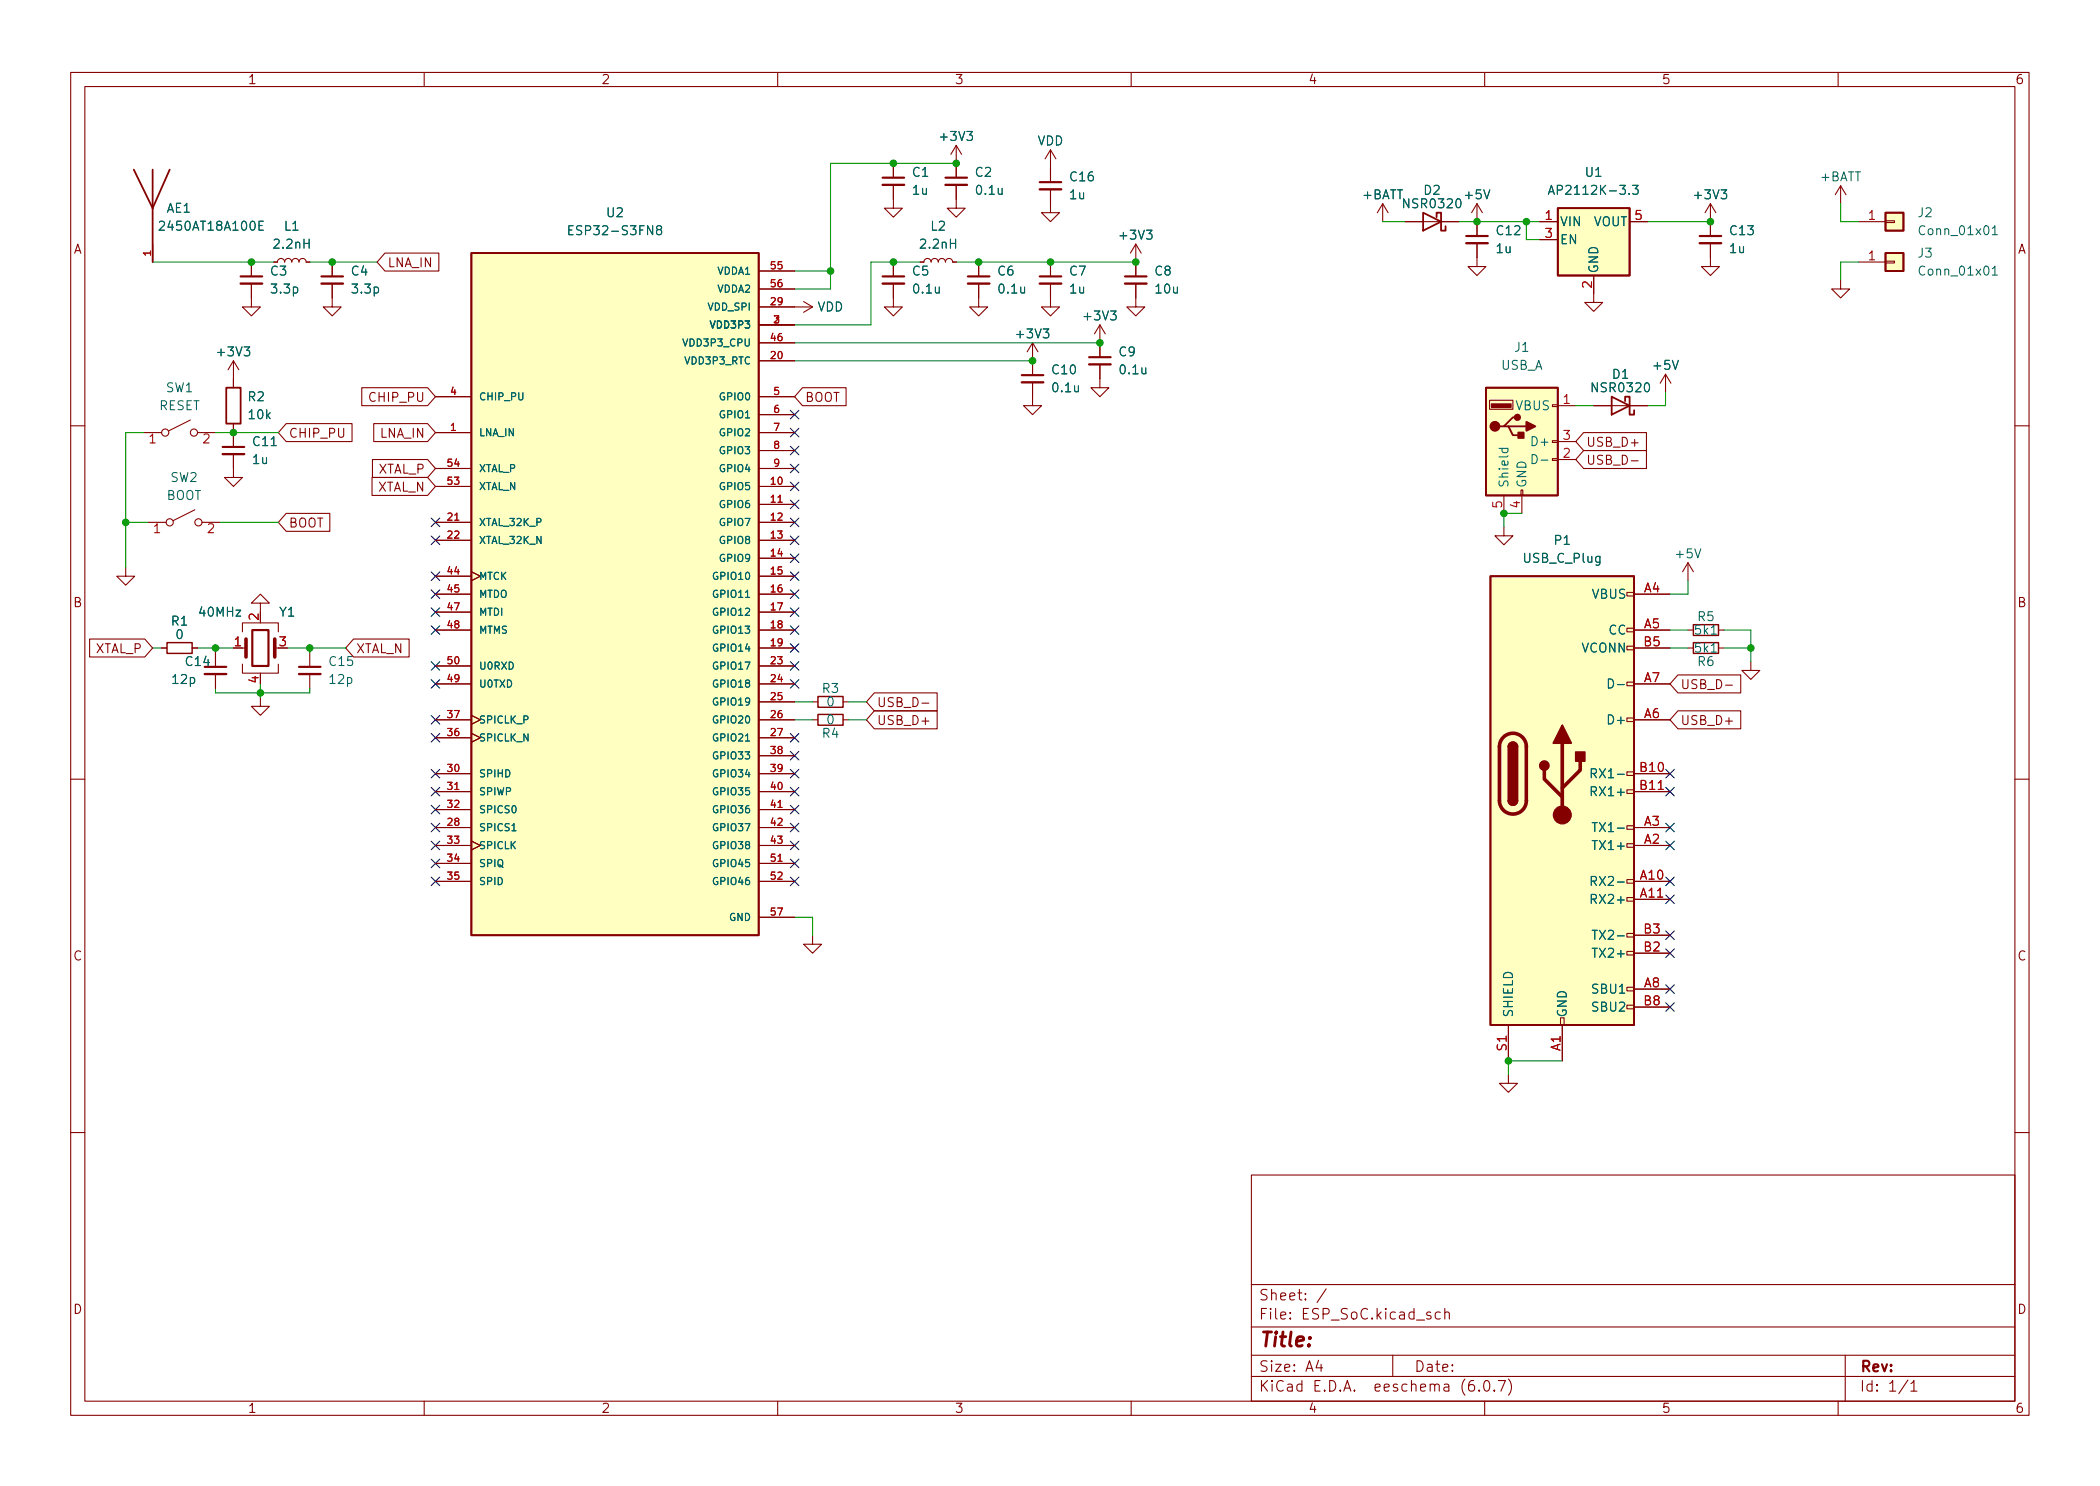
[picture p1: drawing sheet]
<svg xmlns="http://www.w3.org/2000/svg" width="297mm" height="210mm" viewBox="0 0 297 210" stroke-linecap="round" stroke-linejoin="round" font-family="sans-serif">
<g fill="none" stroke="#840000" stroke-width=".15">
<path d="M10 10.2h277v190.1h-277zM12 12.2h273v186.1h-273zM60 10.2v2M110 10.2v2M160 10.2v2M210 10.2v2M260 10.2v2M21.6 34.5v2.6M35.6 37.1v2M39.2 37.1a.51 .51 0 0 1 .6-.5 .51 .51 0 0 1 .5 .5 .51 .51 0 0 1 .5-.5 .51 .51 0 0 1 .5 .5 .51 .51 0 0 1 .5-.5 .51 .51 0 0 1 .5 .5 .51 .51 0 0 1 .5-.5 .51 .51 0 0 1 .5 .5h.5M47 37.1v2M54.5 35.8h7.6v2.5h-7.6l-1.2-1.2z"/>
<path d="M107.3 38.3h5.1M126.4 26.2v3.3h1.2l-1.2 1.2-1.3-1.2h1.3M126.4 23.1v2M126.4 37.1v2M130.7 37.1a.51 .51 0 0 1 .5-.5 .51 .51 0 0 1 .5 .5 .51 .51 0 0 1 .5-.5 .51 .51 0 0 1 .5 .5 .51 .51 0 0 1 .5-.5 .51 .51 0 0 1 .5 .5 .51 .51 0 0 1 .5-.5 .51 .51 0 0 1 .5 .5h.6M135.3 26.2v3.3h1.2l-1.2 1.2-1.3-1.2h1.3M135.3 20.6v4.5M135.3 20.6l-.8 1.2M135.3 20.6l.7 1.2M138.4 37.1v2M148.6 26.8v3.3h1.3l-1.3 1.3-1.3-1.3h1.3M148.6 21.2l-.8 1.3"/>
<path d="M148.6 21.2v4.6M148.6 37.1v2M148.6 21.2l.8 1.3M160.7 34.5l-.8 1.3M160.7 34.5v4.6M160.7 34.5l.7 1.3M195.6 28.8l-.8 1.3M195.6 28.8v2.6M195.6 28.8l.7 1.3M198.8 31.4h7.6M208.9 34.4v3.3h1.3l-1.3 1.3-1.3-1.3h1.3M208.9 28.8l-.7 1.3"/>
<path d="M208.9 28.8v4.6M208.9 28.8l.8 1.3M217.8 31.4h2.5M217.8 33.9h2.5M225.4 39v3.8h1.3l-1.3 1.3-1.2-1.3h1.2M230.5 31.4h2.5M241.9 34.4v3.3h1.3l-1.3 1.3-1.2-1.3h1.2M241.9 28.8l-.7 1.3M241.9 28.8v4.6M241.9 28.8l.8 1.3M260.3 39.6v1.3h1.3l-1.3 1.3-1.2-1.3h1.2M260.3 26.3l-.7 1.3"/>
<path d="M260.3 26.3v2.5M260.3 26.3l.8 1.3M262.9 31.4h3.8M262.9 37.1h3.8M266.7 37h1.3v.2h-1.3zM266.7 31.2h1.3v.3h-1.3zM26.9 59.4l-3 1.6M33 51v3.9M33 59.9v3.3M33 51l-.7 1.3M33 51l.8 1.3M35.6 40.1v3.3h1.2l-1.2 1.3-1.3-1.3h1.3"/>
<path d="M40.5 59.9h9.3v2.6h-9.3l-1.1-1.3zM47 40.1v3.3h1.3l-1.3 1.3-1.3-1.3h1.3M51.2 54.9h9.3l1.1 1.2-1.1 1.3h-9.3zM52.9 59.9h7.6l1.1 1.3-1.1 1.3h-7.6zM61.6 56.1h5.1M107.3 43.4h7.6M107.3 46h5.1M107.3 51h5.1M107.3 56.1h5.1M107.3 48.5h5.1M107.3 40.9h5.1M107.3 58.7h5.1"/>
<path d="M113.5 54.9h6.2v2.5h-6.2l-1.1-1.3zM113.7 42.7l1.2 .7M114.9 43.4l-1.2 .8M126.4 40.1v3.3h1.2l-1.2 1.3-1.3-1.3h1.3M138.4 40.1v3.3h1.3l-1.3 1.3-1.2-1.3h1.2M146 54.1v3.3h1.3l-1.3 1.3-1.2-1.3h1.2M146 48.5v4.6M146 48.5l-.7 1.3M146 48.5l.8 1.3M148.6 40.1v3.3h1.3l-1.3 1.3-1.3-1.3h1.3M155.6 51.6v3.3h1.2l-1.2 1.2-1.3-1.2h1.3M155.6 46l-.8 1.2"/>
<path d="M155.6 46v4.5M155.6 46l.7 1.2M160.7 40.1v3.3h1.2l-1.2 1.3-1.3-1.3h1.3M210.7 56.6h3.3v1.3h-3.3zM219.6 57.3h.7v.2h-.7zM220.3 57.4h2.6M225.4 57.4h7.6M235.6 53l-.8 1.2M235.6 53v2.5M235.6 53l.7 1.2M10 60.2h2M20.3 61.2h2.6"/>
<path d="M21 73.9h2.5M27.6 72.1l-3.1 1.6M27.9 61.2h2.6M28.6 73.9h2.5M33 64.3v3.3h1.3l-1.3 1.2-1.3-1.2h1.3M40.5 72.6h6.2v2.6h-6.2l-1.1-1.3zM52.6 67.6h7.9l1.1 1.2-1.1 1.3h-7.9zM52.7 65h7.8l1.1 1.3-1.1 1.3h-7.8zM61.6 73.9h5.1M61.6 61.2h5.1M61.6 68.8h5.1M61.6 76.4h5.1"/>
<path d="M61.6 66.3h5.1M107.3 73.9h5.1M107.3 61.2h5.1M107.3 68.8h5.1M107.3 71.4h5.1M107.3 76.4h5.1M107.3 79h5.1M107.3 66.3h5.1M107.3 63.7h5.1M212.7 74.5v1.3h1.3l-1.3 1.3-1.2-1.3h1.2M212.7 70.1v2.5M215.1 69.3h.3v.8h-.3z"/>
<path d="M215.3 70.1v2.5M219.6 64.9h.7v.2h-.7zM219.6 62.4h.7v.2h-.7zM220.3 65h2.6M220.3 62.5h2.6M224 61.2h8.9v2.5h-8.9l-1.1-1.2zM224 63.7h8.9v2.6h-8.9l-1.1-1.3zM230.7 65.2h1M238.8 79.6l-.8 1.3M238.8 79.6v2.6M238.8 79.6l.7 1.3M285 60.2h2"/>
<path d="M12.7 90.4h7.8l1.1 1.3-1.1 1.3h-7.8zM17.8 80.3v1.2h1.2l-1.2 1.3-1.3-1.3h1.3M22.9 91.7h.7M27.2 91.7h.7M30.5 92.3v2.1M30.5 95.4v2M34.3 94v1.2h5.1v-1.2M34.3 89.4v-1.3h5.1v1.3M34.3 91.7h.5M36.8 85.3h1.3l-1.3-1.2-1.2 1.2h1.2v1.3M36.8 98.7v1.2h1.3l-1.3 1.3-1.2-1.3h1.2M38.9 91.7h.5"/>
<path d="M43.8 92.3v2.1M43.8 95.4v2M50 90.4h7.9v2.6h-7.9l-1.1-1.3zM61.6 84.1h5.1M61.6 89.1h5.1M61.6 96.8h5.1M61.6 81.5h5.1M61.6 86.6h5.1M61.6 94.2h5.1M66.7 80.9l1.2 .6-1.2 .7M107.3 99.3h5.1M107.3 91.7h5.1"/>
<path d="M107.3 84.1h5.1M107.3 89.1h5.1M107.3 96.8h5.1M107.3 81.5h5.1M107.3 86.6h5.1M107.3 94.2h5.1M114.9 99.3h.8M119.3 99.3h.7M123.7 98h8.9v2.6h-8.9l-1.1-1.3zM130.4 99.5h1M230.1 96.5h1v.5h-1zM230.1 91.4h1v.5h-1z"/>
<path d="M230.1 88.9h1v.5h-1zM230.1 83.8h1v.5h-1zM231.1 91.7h5.1M231.1 84.1h5.1M231.1 89.1h5.1M231.1 96.8h5.1M237.3 95.5h8.9v2.5h-8.9l-1.1-1.2zM238.8 91.7h.7M238.8 89.1h.7M243.1 91.7h.7M243.1 89.1h.7M244.1 96.9h.9"/>
<path d="M247.6 93.6v1.3h1.3l-1.3 1.2-1.2-1.2h1.2M10 110.2h2M61.6 101.8h5.1M61.6 119.6h5.1M61.6 117.1h5.1M61.6 109.5h5.1M61.6 112h5.1M61.6 104.4h5.1M61.6 114.5h5.1M66.7 119l1.2 .6-1.2 .7M66.7 103.8l1.2 .6-1.2 .6M66.7 101.2l1.2 .6-1.2 .7"/>
<path d="M107.3 101.8h5.1M107.3 119.6h5.1M107.3 117.1h5.1M107.3 109.5h5.1M107.3 112h5.1M107.3 104.4h5.1M107.3 114.5h5.1M107.3 106.9h5.1M114.9 101.8h.8M119.3 101.8h.7M123.7 100.6h8.9v2.5h-8.9l-1.1-1.3zM230.1 119.4h1v.5h-1z"/>
<path d="M230.1 116.8h1v.5h-1zM230.1 111.8h1v.5h-1zM230.1 109.2h1v.5h-1zM230.1 101.6h1v.5h-1zM231.1 101.8h5.1M231.1 119.6h5.1M231.1 117.1h5.1M231.1 109.5h5.1M231.1 112h5.1M237.3 100.6h8.9v2.5h-8.9l-1.1-1.3zM285 110.2h2M61.6 124.7h5.1"/>
<path d="M61.6 122.2h5.1M107.3 124.7h5.1M107.3 122.2h5.1M107.3 129.8h5.1M114.9 132.3v1.3h1.3l-1.3 1.3-1.2-1.3h1.2M230.1 139.7h1v.5h-1zM230.1 134.6h1v.5h-1zM230.1 132.1h1v.5h-1zM230.1 127h1v.5h-1zM230.1 124.5h1v.5h-1zM231.1 124.7h5.1M231.1 127.2h5.1"/>
<path d="M231.1 139.9h5.1M231.1 134.9h5.1M231.1 132.3h5.1M213.4 152v1.3h1.2l-1.2 1.3-1.3-1.3h1.3M213.4 145v5.1M220.7 144h.5v1h-.5zM221 145v5.1M230.1 142.2h1v.5h-1zM231.1 142.5h5.1M10 160.2h2M177 166.3h108v32h-108zM285 160.2h2"/>
<path d="M60 198.3v2M110 198.3v2M160 198.3v2M177 194.8h108M177 191.8h108M177 187.8h108M177 181.8h108M186.5 192.5l-.4 1h1M186.9 193v1M187.6 182.4l-1.3 1.9M197 191.8v3M202.4 185.7l-.4-.1-.2 .2 .1 .3 .5 .1v.1v.3h-.2h-.4"/>
<path d="M203.7 185.7l-.4-.1-.3 .3v.4l.1 .3h.2h.4M204.4 185.8a.37 .37 0 0 1 .6 0v.8M204.4 185.1v1.5M208.4 195.3a.59 .59 0 0 0-.7 .7v.5l.2 .3h.4l.2-.1 .1-.5-.2-.2-.4-.1-.3 .3M209.2 196.7l.1 .1h-.1h-.1l.1-.1v.1M210 198.3v2M210.1 195.4a.36 .36 0 0 1 .5 .2 .77 .77 0 0 1-.4 1.2 1 1 0 0 1-.1-1.4zM211.4 196.7v.1h-.1l.1-.1v.1M211.9 195.3h1l-.6 1.5M213.4 195.1a1.72 1.72 0 0 1 0 2.3M260 198.3v2M261 191.8v6.5"/>
<path d="M269.9 195.3l-1.3 1.9M270.3 195.8l.4-.5v1.5M270.3 196.8h.9"/>
<circle cx="23.4" cy="61.2" r=".51"/>
<circle cx="24" cy="73.9" r=".51"/>
<circle cx="27.4" cy="61.2" r=".51"/>
<circle cx="28.1" cy="73.9" r=".51"/>
</g>
<g fill="none" stroke="#840000" stroke-width=".33">
<path d="M124.8 26.2h3.1M133.7 26.2h3.1M147.1 26.8h3M207.4 34.4h3M240.4 34.4h3.1M34 40.1h3.1M45.5 40.1h3M124.8 40.1h3.1M136.9 40.1h3.1M144.5 54.1h3.1M147.1 40.1h3M154.1 51.6h3"/>
<path d="M159.1 40.1h3.1M31.5 64.3h3M29 95.4h3M42.3 95.4h3"/>
</g>
<g fill="none" stroke="#840000" stroke-width=".3">
<path d="M34 39.1h3.1M45.5 39.1h3M124.8 25.1h3.1M124.8 39.1h3.1M133.7 25.1h3.1M136.9 39.1h3.1M147.1 25.8h3M147.1 39.1h3M159.1 39.1h3.1M207.4 33.4h3M240.4 33.4h3.1M144.5 53.1h3.1"/>
<path d="M154.1 50.5h3M31.5 63.2h3M29 94.4h3M35.7 89.1h2.3v5.1h-2.3zM42.3 94.4h3"/>
</g>
<g fill="none" stroke="#840000" stroke-width=".25">
<path d="M18.9 24l2.7 5.5 2.4-5.5M21.6 24v13.1M66.7 35.8h40.6v96.5h-40.6zM201.3 30.1l2.5 1.3-2.5 1.2zM203.2 30.7v-.6h.6v2.5h.7v-.6M220.3 29.5h10.2v9.5h-10.2zM266.7 35.8h2.5v2.5h-2.5zM266.7 30.1h2.5v2.5h-2.5zM32 54.9h2v5h-2zM210.2 54.9h10.1v15.2h-10.1zM214.6 59h-.6l-1.3 1.3h-.6M228 56.1l2.5 1.3-2.5 1.3z"/>
<path d="M229.9 56.8v-.7h.6v2.6h.6v-.7M212.7 60.3h.7l.6 1.3h1.3M213.4 60.3h2.5M210.8 81.5h20.3v63.5h-20.3zM213.4 113.3a.64 .64 0 0 0 .6 .6 .64 .64 0 0 0 .6-.6M213.4 105.7a.64 .64 0 0 1 .6-.7 .64 .64 0 0 1 .6 .7"/>
</g>
<path d="M23.6 90.9h3.6v1.6h-3.6zM115.7 98.5h3.6v1.6h-3.6zM239.5 88.4h3.6v1.5h-3.6zM239.5 90.9h3.6v1.6h-3.6zM115.7 101.1h3.6v1.5h-3.6z" fill="none" stroke="#840000" stroke-width=".2"/>
<path d="M34.8 90.4v2.6M38.9 90.4v2.6M212.1 113.3a1.91 1.91 0 0 0 1.9 1.9 1.91 1.91 0 0 0 1.9-1.9M212.1 113.3v-7.6a1.91 1.91 0 0 1 1.9-1.9 1.91 1.91 0 0 1 1.9 1.9v7.6M218.4 109v1.2l2.6 2.6M221 105.2v10.1M223.5 107.7v1.3l-2.5 2.5" fill="none" stroke="#840000" stroke-width=".51"/>
<g fill="#ffffc2" stroke="#ffffc2" stroke-width=".14">
<path d="M220.3 29.5h10.2v9.5h-10.2z"/>
<path d="M266.7 35.8h2.5v2.5h-2.5z"/>
<path d="M266.7 30.1h2.5v2.5h-2.5z"/>
<path d="M210.2 54.9h10.1v15.2h-10.1z"/>
<path d="M210.8 81.5h20.3v63.5h-20.3z"/>
<path d="M66.7 35.8h40.6v96.5h-40.6z"/>
</g>
<g fill="none" stroke="#006464" stroke-width=".15">
<path d="M22.5 31.4l.2-.1h.3l.2 .1 .1 .3-.1 .1-.7 .8h.8M36.6 31.9h.5M37.2 31.3h-.6v1.3h.6M80.5 32.5h.4M81.1 31.9h-.6v1.3h.6M93.1 32.5l-.2-.3v-.1l.2-.2 .4 .1 .1 .2-.1 .2-.5 .1-.1 .2v.3l.2 .2h.2l.3-.2-.1-.4-.2-.1M219 27.5l.4-1.3 .5 1.3M219.1 27.1h.6M230.9 26.2h.8l-.4 .5 .4 .1v.6l-.2 .1h-.4l-.2-.1M281.8 38l.4-.3v1.2M281.8 32.3l.4-.4v1.3M281.8 38.9h.7"/>
<path d="M281.8 33.2h.7M212 63.4h1.3M212.5 63.4v.4l.2 .2h.4l.1-.1v-.5M216.7 64.3a.64 .64 0 0 1 .7 .7 .64 .64 0 0 1-.7 .6zM218 65.1h1M227.5 96.1a.64 .64 0 0 1 .7 .6 .64 .64 0 0 1-.7 .6zM72.4 117.5h.6M225.1 109.4h.6l.1-.2v-.3l-.2-.1h-.5v1.2M225.1 112l.6-.1 .1-.2v-.3l-.2-.1h-.5v1.3M225.2 118.9h.7M225.2 116.4h.7M225.4 109.4l.4 .6"/>
<path d="M225.6 116.4v1.3M225.1 124.7l.6-.1 .1-.2v-.3l-.2-.1h-.5v1.3M225.1 127.2h.6l.1-.2v-.3l-.2-.1h-.5v1.2M225.2 134.2h.7M225.2 131.6h.7M225.4 124.7l.4 .6M225.6 131.6v1.3"/>
</g>
<g fill="#840000" stroke="#840000" stroke-width=".25">
<path d="M215.9 59.7l1.3 .6-1.3 .7z"/>
<path d="M214.8 61.2h.7v.8h-.7z"/>
<path d="M213.4 113.3h1.2a.64 .64 0 0 1-.6 .6 .64 .64 0 0 1-.6-.6z"/>
<path d="M213.4 105.7h1.2v7.6h-1.2z"/>
<path d="M213.5 105.2a.64 .64 0 0 1 .7-.1 .64 .64 0 0 1 .4 .6h-1.2z"/>
<path d="M221 102.6l1.2 2.6h-2.5z"/>
<path d="M222.9 106.4h1.3v1.3h-1.3z"/>
<circle cx="211.5" cy="60.3" r=".63"/>
<circle cx="214.6" cy="59" r=".38"/>
<circle cx="218.4" cy="108.3" r=".63"/>
</g>
<g fill="#840000" stroke="#840000" stroke-width=".15">
<path d="M210.9 57.1h2.8v.6h-2.8z"/>
<circle cx="221" cy="115.3" r="1.27"/>
</g>
<g fill="none" stroke="#009600" stroke-width=".15">
<path d="M21.6 37.1h17.1M43.8 37.1h9.5M112.4 38.3h5.1M130.2 37.1h-7v8.9h-10.8M135.3 23.1h-17.8v17.8h-5.1M135.3 37.1h25.4M195.6 31.4h3.2M206.4 31.4h11.4M215.9 31.4v2.5h1.9M233 31.4h8.9M260.3 28.8v2.6h2.6M262.9 37.1h-2.6v2.5"/>
<path d="M112.4 48.5h43.2M112.4 51h33.6M222.9 57.4h2.5M235.6 55.5v1.9h-2.6M17.8 73.9h3.2M20.3 61.2h-2.5v19.1M30.5 61.2h8.9M31.1 73.9h8.3M215.3 72.6h-2.6v1.9M21.6 91.7h1.3M27.9 91.7h5.1M30.5 91.7v.6"/>
<path d="M30.5 97.4v.6h13.3v-.6M36.8 96.8v1.9M40.6 91.7h8.3M43.8 91.7v.6M112.4 99.3h2.5M120 99.3h2.6M236.2 89.1h2.6M236.2 91.7h2.6M238.8 82.2v1.9h-2.6M243.8 89.1h3.8v4.5M243.8 91.7h3.8M112.4 101.8h2.5"/>
<path d="M120 101.8h2.6M112.4 129.8h2.5v2.5M221 150.1h-7.6v1.9"/>
</g>
<g fill="none" stroke="#000084" stroke-width=".15">
<path d="M111.8 58.1l1.2 1.2M113 58.1l-1.2 1.2M61 75.8l1.2 1.3M61 73.3l1.2 1.2M62.2 75.8l-1.2 1.3M62.2 73.3l-1.2 1.2M111.8 78.4l1.2 1.2M111.8 68.2l1.2 1.2M111.8 63.1l1.2 1.3M111.8 70.8l1.2 1.2M111.8 65.7l1.2 1.2M111.8 60.6l1.2 1.2"/>
<path d="M111.8 75.8l1.2 1.3M111.8 73.3l1.2 1.2M113 78.4l-1.2 1.2M113 68.2l-1.2 1.2M113 63.1l-1.2 1.3M113 70.8l-1.2 1.2M113 65.7l-1.2 1.2M113 60.6l-1.2 1.2M113 75.8l-1.2 1.3M113 73.3l-1.2 1.2M61 93.6l1.2 1.2M61 83.5l1.2 1.2"/>
<path d="M61 80.9l1.2 1.2M61 88.5l1.2 1.3M61 86l1.2 1.2M61 96.2l1.2 1.2M62.2 93.6l-1.2 1.2M62.2 83.5l-1.2 1.2M62.2 80.9l-1.2 1.2M62.2 88.5l-1.2 1.3M62.2 86l-1.2 1.2M62.2 96.2l-1.2 1.2M111.8 80.9l1.2 1.2M111.8 86l1.2 1.2"/>
<path d="M111.8 83.5l1.2 1.2M111.8 88.5l1.2 1.3M111.8 93.6l1.2 1.2M111.8 96.2l1.2 1.2M111.8 91.1l1.2 1.2M113 80.9l-1.2 1.2M113 86l-1.2 1.2M113 83.5l-1.2 1.2M113 88.5l-1.2 1.3M113 93.6l-1.2 1.2M113 96.2l-1.2 1.2M113 91.1l-1.2 1.2"/>
<path d="M61 111.4l1.2 1.2M61 103.8l1.2 1.2M61 113.9l1.2 1.3M61 119l1.2 1.2M61 108.9l1.2 1.2M61 116.5l1.2 1.2M61 101.2l1.2 1.3M62.2 119l-1.2 1.2M62.2 113.9l-1.2 1.3M62.2 111.4l-1.2 1.2M62.2 103.8l-1.2 1.2M62.2 108.9l-1.2 1.2"/>
<path d="M62.2 116.5l-1.2 1.2M62.2 101.2l-1.2 1.3M111.8 108.9l1.2 1.2M111.8 116.5l1.2 1.2M111.8 113.9l1.2 1.3M111.8 119l1.2 1.2M111.8 111.4l1.2 1.2M111.8 106.3l1.2 1.2M111.8 103.8l1.2 1.2M113 108.9l-1.2 1.2M113 116.5l-1.2 1.2M113 113.9l-1.2 1.3"/>
<path d="M113 119l-1.2 1.2M113 111.4l-1.2 1.2M113 106.3l-1.2 1.2M113 103.8l-1.2 1.2M235.6 108.9l1.2 1.2M235.6 119l1.2 1.2M235.6 116.5l1.2 1.2M235.6 111.4l1.2 1.2M236.8 108.9l-1.2 1.2M236.8 119l-1.2 1.2M236.8 116.5l-1.2 1.2M236.8 111.4l-1.2 1.2"/>
<path d="M61 121.6l1.2 1.2M61 124.1l1.2 1.2M62.2 121.6l-1.2 1.2M62.2 124.1l-1.2 1.2M111.8 121.6l1.2 1.2M111.8 124.1l1.2 1.2M113 121.6l-1.2 1.2M113 124.1l-1.2 1.2M235.6 131.7l1.2 1.2M235.6 124.1l1.2 1.2M235.6 126.6l1.2 1.3M235.6 139.3l1.2 1.3"/>
<path d="M235.6 134.3l1.2 1.2M236.8 131.7l-1.2 1.2M236.8 124.1l-1.2 1.2M236.8 126.6l-1.2 1.3M236.8 139.3l-1.2 1.3M236.8 134.3l-1.2 1.2M235.6 141.9l1.2 1.2M236.8 141.9l-1.2 1.2"/>
</g>
<g fill="#009600" stroke="#009600" stroke-width=".15">
<circle cx="126.4" cy="37.1" r=".46"/>
<circle cx="117.5" cy="38.3" r=".46"/>
<circle cx="126.4" cy="23.1" r=".46"/>
<circle cx="146" cy="51" r=".46"/>
<circle cx="155.6" cy="48.5" r=".46"/>
<circle cx="17.8" cy="73.9" r=".46"/>
<circle cx="30.5" cy="91.7" r=".46"/>
<circle cx="36.8" cy="98" r=".46"/>
<circle cx="33" cy="61.2" r=".46"/>
<circle cx="213.4" cy="150.1" r=".46"/>
<circle cx="247.6" cy="91.7" r=".46"/>
<circle cx="47" cy="37.1" r=".46"/>
<circle cx="35.6" cy="37.1" r=".46"/>
<circle cx="43.8" cy="91.7" r=".46"/>
<circle cx="148.6" cy="37.1" r=".46"/>
<circle cx="138.4" cy="37.1" r=".46"/>
<circle cx="135.3" cy="23.1" r=".46"/>
<circle cx="208.9" cy="31.4" r=".46"/>
<circle cx="160.7" cy="37.1" r=".46"/>
<circle cx="241.9" cy="31.4" r=".46"/>
<circle cx="215.9" cy="31.4" r=".46"/>
<circle cx="212.7" cy="72.6" r=".46"/>
</g>
<text font-size="2.8" fill="#840000" x="178" y="190.6">Title:</text>
<g font-size="2.1" fill="#840000">
<text x="178" y="184">Sheet: /</text>
<text x="178" y="186.7">File: ESP_SoC.kicad_sch</text>
<text x="178" y="196.9">KiCad E.D.A. eeschema (6.0.7)</text>
<text x="178" y="194.1">Size: A4</text>
<text x="200" y="194.1">Date:</text>
<text x="263" y="194.1">Rev:</text>
<text x="263" y="196.9">Id: 1/1</text>
</g>
<g font-size="1.8" fill="#840000">
<text x="35" y="11.9">1</text>
<text x="85" y="11.9">2</text>
<text x="135" y="11.9">3</text>
<text x="185" y="11.9">4</text>
<text x="235" y="11.9">5</text>
<text x="285" y="11.9">6</text>
<text x="10.3" y="35.9">A</text>
<text x="285.3" y="35.9">A</text>
<text x="38.3" y="39">C3</text>
<text x="54.8" y="37.8">LNA_IN</text>
<text x="129.1" y="39">C5</text>
<text x="52.5" y="56.9">CHIP_PU</text>
<text x="113.8" y="56.9">BOOT</text>
<text x="40.8" y="61.9">CHIP_PU</text>
<text x="53.8" y="61.9">LNA_IN</text>
<text x="224.3" y="63.2">USB_D+</text>
<text x="224.3" y="65.7">USB_D-</text>
<text x="53.3" y="69.6">XTAL_N</text>
<text x="53.4" y="67">XTAL_P</text>
<text x="40.8" y="74.6">BOOT</text>
<text x="10.3" y="85.9">B</text>
<text x="285.3" y="85.9">B</text>
<text x="13.4" y="92.4">XTAL_P</text>
<text x="50.3" y="92.4">XTAL_N</text>
<text x="124" y="100">USB_D-</text>
<text x="237.6" y="97.5">USB_D-</text>
<text x="124" y="102.6">USB_D+</text>
<text x="237.6" y="102.6">USB_D+</text>
<text x="10.3" y="135.9">C</text>
<text x="285.3" y="135.9">C</text>
<text x="10.3" y="185.9">D</text>
<text x="285.3" y="185.9">D</text>
<text x="35" y="199.9">1</text>
<text x="85" y="199.9">2</text>
<text x="135" y="199.9">3</text>
<text x="185" y="199.9">4</text>
<text x="235" y="199.9">5</text>
<text x="285" y="199.9">6</text>
</g>
<g font-size="1.8" fill="#006464">
<text x="133.2" y="19.9">+3V3</text>
<text x="146.7" y="20.6">VDD</text>
<text x="129.1" y="25">C1</text>
<text x="129.1" y="27.6">1u</text>
<text x="138" y="25">C2</text>
<text x="138.2" y="27.6">0.1u</text>
<text x="151.4" y="28.2">1u</text>
<text x="151.4" y="25.6">C16</text>
<text x="192.7" y="28.2">+BATT</text>
<text x="198.7" y="29.5">NSR0320</text>
<text x="201.4" y="27.6">D2</text>
<text x="207.3" y="28.2">+5V</text>
<text x="220.1" y="27.6">AP2112K-3.3</text>
<text x="224.3" y="25">U1</text>
<text x="239.8" y="28.2">+3V3</text>
<text x="257.5" y="25.6">+BATT</text>
<text x="23.1" y="32.6">2450AT18A100E</text>
<text x="23.6" y="30.1">AE1</text>
<text x="38.9" y="35.2">2.2nH</text>
<text x="40.2" y="32.6">L1</text>
<text x="81.2" y="33.3">ESP32-S3FN8</text>
<text x="85.9" y="30.7">U2</text>
<text x="130.3" y="35.2">2.2nH</text>
<text x="131.7" y="32.6">L2</text>
<text x="158.6" y="33.9">+3V3</text>
<text x="211.7" y="35.8">1u</text>
<text x="211.8" y="33.3">C12</text>
<text x="220.6" y="32">VIN</text>
<text x="220.6" y="34.5">EN</text>
<text x="225.3" y="32">VOUT</text>
<text x="244.7" y="35.8">1u</text>
<text x="244.8" y="33.3">C13</text>
<text x="271.3" y="30.7">J2</text>
<text x="271.8" y="33.3">Conn_01x01</text>
<text x="38.5" y="41.5">3.3p</text>
<text x="49.7" y="39">C4</text>
<text x="49.9" y="41.5">3.3p</text>
<text x="129.3" y="41.5">0.1u</text>
<text x="141.2" y="39">C6</text>
<text x="141.4" y="41.5">0.1u</text>
<text x="151.3" y="39">C7</text>
<text x="151.4" y="41.5">1u</text>
<text x="163.4" y="39">C8</text>
<text x="163.5" y="41.5">10u</text>
<text x="226.1" y="38.7" transform="rotate(-90 226.1 38.7)">GND</text>
<text x="271.3" y="36.4">J3</text>
<text x="271.8" y="39">Conn_01x01</text>
<text x="115.6" y="44.1">VDD</text>
<text x="144" y="47.9">+3V3</text>
<text x="153.5" y="45.3">+3V3</text>
<text x="30.9" y="50.4">+3V3</text>
<text x="148.9" y="53">C10</text>
<text x="158.3" y="50.4">C9</text>
<text x="158.5" y="53">0.1u</text>
<text x="212.3" y="52.3">USB_A</text>
<text x="214.3" y="49.8">J1</text>
<text x="228.1" y="53.6">D1</text>
<text x="234" y="52.3">+5V</text>
<text x="22.5" y="58">RESET</text>
<text x="23.5" y="55.5">SW1</text>
<text x="35.1" y="56.8">R2</text>
<text x="35.3" y="59.3">10k</text>
<text x="149" y="55.5">0.1u</text>
<text x="214.4" y="58">VBUS</text>
<text x="225.4" y="55.5">NSR0320</text>
<text x="35.8" y="65.7">1u</text>
<text x="35.9" y="63.1">C11</text>
<text x="217" y="63.1">D+</text>
<text x="23.5" y="70.7">BOOT</text>
<text x="24.1" y="68.2">SW2</text>
<text x="213.4" y="69.1" transform="rotate(-90 213.4 69.1)">Shield</text>
<text x="215.9" y="69.1" transform="rotate(-90 215.9 69.1)">GND</text>
<text x="219.9" y="77.1">P1</text>
<text x="215.6" y="79.6">USB_C_Plug</text>
<text x="237.2" y="79">+5V</text>
<text x="24.3" y="88.5">R1</text>
<text x="28.3" y="87.2">40MHz</text>
<text x="39.6" y="87.2">Y1</text>
<text x="225.2" y="84.7">VBUS</text>
<text x="227.6" y="89.8">CC</text>
<text x="239.8" y="89.8">5k1</text>
<text x="240.2" y="87.9">R5</text>
<text x="24.9" y="90.4">0</text>
<text x="26.3" y="94.2">C14</text>
<text x="46.7" y="94.2">C15</text>
<text x="223.7" y="92.3">VCONN</text>
<text x="239.8" y="92.3">5k1</text>
<text x="240.2" y="94.2">R6</text>
<text x="24.5" y="96.8">12p</text>
<text x="46.7" y="96.8">12p</text>
<text x="116.3" y="98">R3</text>
<text x="117" y="99.9">0</text>
<text x="228.3" y="97.4">D-</text>
<text x="116.3" y="104.4">R4</text>
<text x="117" y="102.5">0</text>
<text x="227.8" y="102.5">D+</text>
<text x="225.7" y="112.6">RX1+</text>
<text x="226.1" y="110.1">RX1-</text>
<text x="226.3" y="117.7">TX1-</text>
<text x="225.8" y="120.3">TX1+</text>
<text x="226.1" y="125.3">RX2-</text>
<text x="225.7" y="127.9">RX2+</text>
<text x="225.8" y="135.5">TX2+</text>
<text x="226.3" y="133">TX2-</text>
<text x="225.4" y="140.6">SBU1</text>
<text x="225.4" y="143.1">SBU2</text>
<text x="214" y="144" transform="rotate(-90 214 144)">SHIELD</text>
<text x="221.6" y="144" transform="rotate(-90 221.6 144)">GND</text>
</g>
<g font-size="1.8" fill="#a90000">
<text x="218.6" y="31.1">1</text>
<text x="218.6" y="33.6">3</text>
<text x="231.3" y="31.1">5</text>
<text x="264.3" y="31.1">1</text>
<text x="225.2" y="40.7" transform="rotate(-90 225.2 40.7)">2</text>
<text x="264.3" y="36.8">1</text>
<text x="221.1" y="57.1">1</text>
<text x="21.1" y="62.7">1</text>
<text x="28.7" y="62.7">2</text>
<text x="221.1" y="64.8">2</text>
<text x="221.1" y="62.2">3</text>
<text x="212.5" y="71.9" transform="rotate(-90 212.5 71.9)">5</text>
<text x="215" y="71.9" transform="rotate(-90 215 71.9)">4</text>
<text x="21.7" y="75.4">1</text>
<text x="29.4" y="75.4">2</text>
<text x="232.5" y="83.8">A4</text>
<text x="36.6" y="87.7" transform="rotate(-90 36.6 87.7)">2</text>
<text x="232.5" y="88.9">A5</text>
<text x="33.2" y="91.4">1</text>
<text x="39.5" y="91.4">3</text>
<text x="232.5" y="91.4">B5</text>
<text x="36.6" y="96.6" transform="rotate(-90 36.6 96.6)">4</text>
<text x="232.5" y="101.6">A6</text>
<text x="232.5" y="96.5">A7</text>
<text x="232.1" y="109.2">B10</text>
<text x="232.1" y="111.8">B11</text>
<text x="232.5" y="119.4">A2</text>
<text x="232.5" y="116.8">A3</text>
<text x="232.1" y="124.5">A10</text>
<text x="232.1" y="127">A11</text>
<text x="232.5" y="134.6">B2</text>
<text x="232.5" y="132.1">B3</text>
<text x="232.5" y="139.7">A8</text>
<text x="232.5" y="142.2">B8</text>
<text x="213.1" y="148.6" transform="rotate(-90 213.1 148.6)">S1</text>
<text x="220.7" y="148.7" transform="rotate(-90 220.7 148.7)">A1</text>
</g>
<g font-size="1.4" fill="#a90000">
<text x="21.3" y="36.2" transform="rotate(-90 21.3 36.2)">1</text>
<text x="109.1" y="38.1">55</text>
<text x="109.1" y="40.6">56</text>
<text x="109.1" y="43.2">29</text>
<text x="109.5" y="45.7">2</text>
<text x="109.1" y="50.8">20</text>
<text x="109.1" y="48.3">46</text>
<text x="63.7" y="55.9">4</text>
<text x="109.5" y="55.9">5</text>
<text x="109.5" y="58.4">6</text>
<text x="63.7" y="61">1</text>
<text x="109.5" y="61">7</text>
<text x="109.5" y="63.5">8</text>
<text x="63.3" y="68.6">53</text>
<text x="63.3" y="66">54</text>
<text x="109.1" y="68.6">10</text>
<text x="109.1" y="71.1">11</text>
<text x="109.5" y="66">9</text>
<text x="63.3" y="73.7">21</text>
<text x="63.3" y="76.2">22</text>
<text x="109.1" y="73.7">12</text>
<text x="109.1" y="76.2">13</text>
<text x="63.3" y="81.3">44</text>
<text x="63.3" y="83.8">45</text>
<text x="109.1" y="78.7">14</text>
<text x="109.1" y="81.3">15</text>
<text x="109.1" y="83.8">16</text>
<text x="63.3" y="86.4">47</text>
<text x="63.3" y="88.9">48</text>
<text x="109.1" y="86.4">17</text>
<text x="109.1" y="88.9">18</text>
<text x="63.3" y="94">50</text>
<text x="109.1" y="91.4">19</text>
<text x="109.1" y="94">23</text>
<text x="63.3" y="101.6">37</text>
<text x="63.3" y="96.5">49</text>
<text x="109.1" y="96.5">24</text>
<text x="109.1" y="99.1">25</text>
<text x="109.1" y="101.6">26</text>
<text x="63.3" y="104.1">36</text>
<text x="109.1" y="104.1">27</text>
<text x="109.1" y="106.7">38</text>
<text x="63.3" y="109.2">30</text>
<text x="63.3" y="111.8">31</text>
<text x="109.1" y="109.2">39</text>
<text x="109.1" y="111.8">40</text>
<text x="63.3" y="116.8">28</text>
<text x="63.3" y="114.3">32</text>
<text x="63.3" y="119.4">33</text>
<text x="109.1" y="114.3">41</text>
<text x="109.1" y="116.8">42</text>
<text x="109.1" y="119.4">43</text>
<text x="63.3" y="121.9">34</text>
<text x="63.3" y="124.5">35</text>
<text x="109.1" y="121.9">51</text>
<text x="109.1" y="124.5">52</text>
<text x="109.1" y="129.5">57</text>
</g>
<g font-size="1.4" fill="#006464">
<text x="101.5" y="38.9">VDDA1</text>
<text x="101.5" y="41.4">VDDA2</text>
<text x="100.2" y="43.9">VDD_SPI</text>
<text x="100.8" y="46.5">VDD3P3</text>
<text x="97" y="49">VDD3P3_CPU</text>
<text x="97.1" y="51.6">VDD3P3_RTC</text>
<text x="67.7" y="56.6">CHIP_PU</text>
<text x="102" y="56.6">GPIO0</text>
<text x="102" y="59.2">GPIO1</text>
<text x="67.7" y="61.7">LNA_IN</text>
<text x="102" y="61.7">GPIO2</text>
<text x="102" y="64.3">GPIO3</text>
<text x="67.7" y="69.3">XTAL_N</text>
<text x="67.7" y="66.8">XTAL_P</text>
<text x="102" y="69.3">GPIO5</text>
<text x="102" y="71.9">GPIO6</text>
<text x="102" y="66.8">GPIO4</text>
<text x="67.7" y="74.4">XTAL_32K_P</text>
<text x="67.7" y="77">XTAL_32K_N</text>
<text x="102" y="74.4">GPIO7</text>
<text x="102" y="77">GPIO8</text>
<text x="67.7" y="82">MTCK</text>
<text x="101.2" y="82">GPIO10</text>
<text x="102" y="79.5">GPIO9</text>
<text x="67.7" y="84.6">MTDO</text>
<text x="67.7" y="87.1">MTDI</text>
<text x="67.7" y="89.7">MTMS</text>
<text x="101.2" y="84.6">GPIO11</text>
<text x="101.2" y="87.1">GPIO12</text>
<text x="101.2" y="89.7">GPIO13</text>
<text x="67.7" y="94.7">U0RXD</text>
<text x="101.2" y="92.2">GPIO14</text>
<text x="101.2" y="94.7">GPIO17</text>
<text x="67.7" y="97.3">U0TXD</text>
<text x="101.2" y="97.3">GPIO18</text>
<text x="101.2" y="99.8">GPIO19</text>
<text x="67.7" y="104.9">SPICLK_N</text>
<text x="67.7" y="102.4">SPICLK_P</text>
<text x="101.2" y="102.4">GPIO20</text>
<text x="101.2" y="104.9">GPIO21</text>
<text x="101.2" y="107.4">GPIO33</text>
<text x="67.7" y="110">SPIHD</text>
<text x="67.7" y="112.5">SPIWP</text>
<text x="101.2" y="110">GPIO34</text>
<text x="101.2" y="112.5">GPIO35</text>
<text x="67.7" y="117.6">SPICS1</text>
<text x="67.7" y="115.1">SPICS0</text>
<text x="101.2" y="115.1">GPIO36</text>
<text x="101.2" y="117.6">GPIO37</text>
<text x="67.7" y="120.1">SPICLK</text>
<text x="67.7" y="122.7">SPIQ</text>
<text x="67.7" y="125.2">SPID</text>
<text x="101.2" y="120.1">GPIO38</text>
<text x="101.2" y="122.7">GPIO45</text>
<text x="101.2" y="125.2">GPIO46</text>
<text x="103.2" y="130.3">GND</text>
</g>
</svg>
